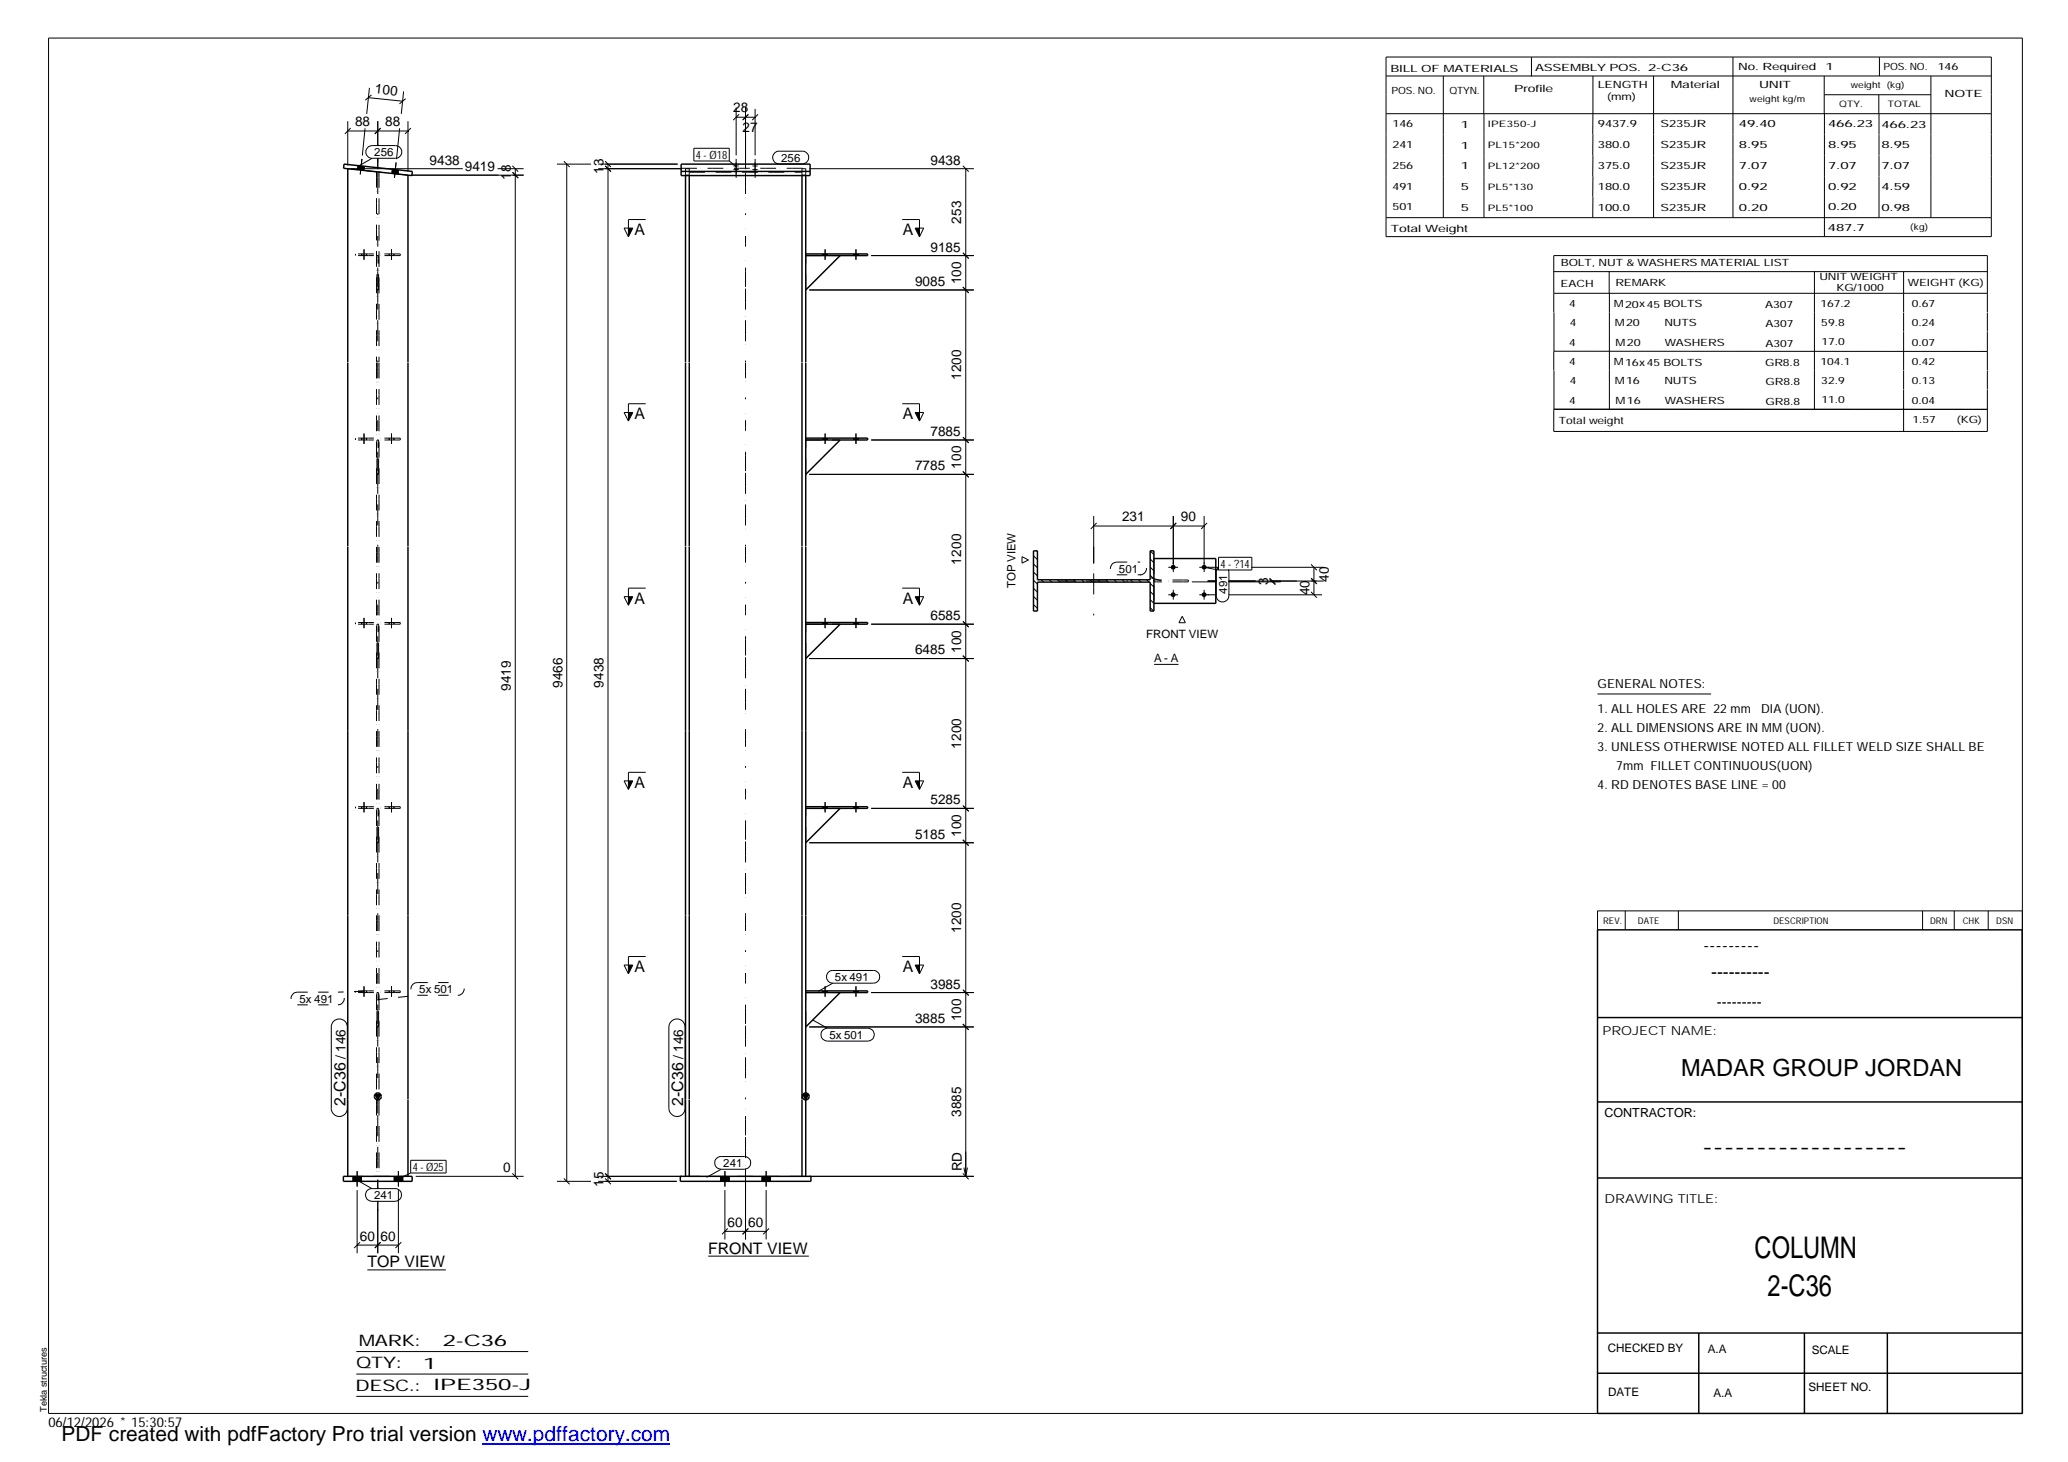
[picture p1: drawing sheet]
<svg xmlns="http://www.w3.org/2000/svg" width="420mm" height="297mm" viewBox="0 0 420 297" stroke-linecap="round" stroke-linejoin="round" font-family="sans-serif">
<g fill="none" stroke="#000" stroke-width=".2">
<path d="M9.9 7.7h401v279.5h-401zM74.8 19.8l7 .8M75.1 17.9l-.6 5.2M75.5 19.3l-1.3 1M82 18.6l-.5 4.5M281.6 11.6h123v36.5h-123zM281.6 15.4h123M293.2 15.4v28.8M301.5 15.4v7.7M311.1 11.6v3.9M323.6 15.4v16.2M336 15.4v28.8"/>
<path d="M352.1 11.6v32.6M370.6 15.4v7.7M370.7 19.2h21.6M381.7 19.2v3.9M381.8 11.6v3.8M392.3 15.4v28.8M70.7 26.6h12.2M70.7 24.6v9M71.2 26l-1.1 1.2M71.3 34.3h22.7M72.8 33.6l-.2 .9M73.5 32.3l-.3 3.1"/>
<path d="M74 33.8l-.1 .8M74.2 26.1l-.6 5.5M74.7 30l.9-.4h4.7a1.29 1.29 0 0 1 1.3 1.3 1.29 1.29 0 0 1-1.3 1.3h-4.7a1.28 1.28 0 0 1-1.2-.8 1.28 1.28 0 0 1 .3-1.4zM75.6 32.2l-3 1.7M76.8 24.6v5.1M76.8 32.1v2.1M77.3 26l-1.1 1.2M79.7 34.4l-.1 .8M80.5 33l-.4 3.1M80.9 34.5v.9M81.2 26.1l-.6 6.2M82.4 20.1l-1.2 1"/>
<path d="M82.9 24.6v10.3M83.5 26l-1.2 1.2M83.6 35.6h22.8M101.1 34.3h5.3M104.1 35l1.2 1.2-1.1-1.2M104.1 33.7l1.2 1.2M104.7 34.3v204.7M113.2 33.3h6.9M114.6 32.8l1.1 1.1M115.1 33.3v206.7M121.5 33.3h16.2M121.5 34.3h17.1"/>
<path d="M122.9 33.7l1.2 1.2M122.9 32.8l1.2 1.1M123.5 33.3v206.7M141 30.1h7.2v2.6h-7.2zM148.2 32.7l1.4 1.2M149.6 21.8v9.8M149.6 32.3v3.8M149.6 23.8h3.8M150.2 23.2l-1.2 1.2M151.5 21.8v12.4M152.1 23.2l-1.2 1.2M153.4 22.1v9.5"/>
<path d="M153.4 32.3v3.8M154 23.2l-1.2 1.2M157.4 31.1l.6-.4h5a1.29 1.29 0 0 1 1.3 1.3 1.29 1.29 0 0 1-1.3 1.3h-4.7a1.31 1.31 0 0 1-1.2-.8 1.31 1.31 0 0 1 .3-1.4zM164.4 34.3h33.5M195.6 33.7l1.2 1.2M196.2 34.3v204.7M281.6 23.1h123M301.5 23.1v21.1M323.6 31.6v4.2M323.6 35.8v4.2M370.7 23.1v25M381.8 23.1v21.1"/>
<path d="M126.8 46.3h1.8l-.9 1.8zM131.2 44.6h-3.5v3.5M164.4 58.9h33.5M167.1 51.6v.3M167.6 50.7v2.1M168.1 51.6v.3M173.4 51.6v.3M173.9 50.7v2.1M174.4 51.6v.3M177 51.9h20.9M183.3 44.6h3.5v3.5M185.9 46.3h1.8l-.9 1.8z"/>
<path d="M195.6 58.3l1.2 1.2M195.6 51.3l1.2 1.2-1.1-1M281.6 44.2h123M315.7 59.6h88.1M315.7 55.2h88.1M323.6 40v4.2M326.9 55.1v4.5M327 59.6v23.6M368.6 55.2v28M386.8 55.2v8.2M315.7 71.4v3.9M315.7 71.4h88.1"/>
<path d="M315.7 63.5v7.9M315.7 75.3v7.8M386.8 63.5v3.9M386.8 67.5v7.7M386.8 75.3v3.8M386.8 79.2v8.5M403.8 63.4v-11.5h-88.1v11.6M403.8 63.5v3.9M403.8 67.5v7.7M403.8 75.3v3.8M403.8 79.2v8.5h-88.1v-4.5h88.1M126.8 83.8h1.8l-.9 1.7z"/>
<path d="M131.2 82h-3.5v3.5M164.4 96.4h33.5M167.1 89v.4M167.6 88.1v2.1M168.1 89v.4M173.4 89v.4M173.9 88.1v2.1M174.4 89v.4M177 89.4h20.9M183.3 82h3.5v3.5M185.9 83.8h1.8l-.9 1.7zM195.6 95.8l1.2 1.2"/>
<path d="M195.6 88.8l1.2 1.2M131.2 119.5h-3.5v3.5M183.3 119.5h3.5v3.5M207.6 113.1l1.4 .7-1.4 .6zM210 112.9l.8 .8M210 114.6l.8 .7M210 116.2l.8 .8M210 117.9l.8 .7M210 119.5l.8 .8M210.6 111.9l.2 .1M211.5 117.8l.5 .5M213.2 117.8l.5 .5"/>
<path d="M214.8 117.8l.5 .5M216.5 117.8l.5 .5M218.1 117.8l.5 .5M219.8 117.8l.5 .5M221.4 117.8l.5 .5M222.2 106.9h22.4M222.2 104.8v9.7M222.8 106.2l-1.2 1.3M223.1 117.8l.5 .5M224.7 117.8l.5 .5M226.4 117.8l.5 .5M228 117.8l.5 .5"/>
<path d="M229.7 117.8l.5 .5M231.3 117.8l.5 .5M233 117.8l.5 .5M233.7 111.9l.7 .8M233.7 113.6l.7 .7M233.7 115.2l.7 .8M233.7 116.9l.7 .7M233.7 118.5l.7 .8M237.4 115.3h2M238.4 104.8v11.4M238.4 119.8v2M239 106.2l-1.2 1.3"/>
<path d="M242.1 118.2h5M243.7 115.3h3.9M244.6 104.8v11.4M244.6 119.8v2M244.6 115.3l3 .5M245.2 106.2l-1.1 1.3M245.4 118.1h1.7M247.6 113.2h6.7v2.6h-6.7zM247.6 115.2l-.5 .8v5a1.29 1.29 0 0 0 1.3 1.3 1.29 1.29 0 0 0 1.3-1.3v-4.7l-.1-.6M249.6 118.1h19.3M249.6 118.2h10.6M254.3 115.3h14.6"/>
<path d="M257.9 117.6l1.2 1.2M257.9 117.5l1.2 1.1M258.5 118.1v.1M266.4 117.5l1.1 1.1M266.4 114.7l1.1 1.2M267 115.3v5.5M126.8 121.2h1.8l-.9 1.8zM164.4 133.8h33.5M167.1 126.5v.3M167.6 125.5v2.1M168.1 126.5v.3M173.4 126.5v.3"/>
<path d="M173.9 125.5v2.1M174.4 126.5v.3M177 126.8h20.9M185.9 121.2h1.8l-.9 1.8zM195.6 133.2l1.2 1.2M195.6 126.2l1.2 1.2M210 121.2l.8 .7M210 122.8l.8 .8M233.7 120.2l.7 .7M233.7 121.8l.7 .8M233.7 123.4l.7 .7M234.5 135h4.9"/>
<path d="M237.4 120.8h2M240.2 125.2l.6 1.3h-1.3zM243.7 120.8h3.4M249.6 120.8h19M266.4 120.3l1.1 1.1M126.8 158.7h1.8l-.9 1.7zM131.2 156.9h-3.5v3.5M183.3 156.9h3.5v3.5M185.9 158.7h1.8l-.9 1.7zM324.6 141h23M164.4 171.2h33.5M167.1 163.9v.3"/>
<path d="M167.6 163v2M168.1 163.9v.3M173.4 163.9v.3M173.9 163v2M174.4 163.9v.3M177 164.2h20.9M195.6 170.6l1.2 1.2M195.6 163.6l1.2 1.2-1.1-1M126.8 196.1h1.8l-.9 1.8zM131.2 194.3h-3.5v3.6M168.3 197.6l.7-.4h8.5a1.29 1.29 0 0 1 1.2 1.3 1.29 1.29 0 0 1-1.2 1.3h-8.3a1.32 1.32 0 0 1-1.2-.8 1.32 1.32 0 0 1 .3-1.4zM169.2 199.8l-3 1.6"/>
<path d="M183.3 194.3h3.5v3.6M185.9 196.1h1.8l-.9 1.8zM330.2 185.1v3.8M341 185.1v3.8M390.6 185.1v3.8M397 185.1v3.8M403.9 185.1v3.8M410.9 185.1h-86.3v3.8M67.8 207.5a1.65 1.65 0 0 1 1.7-.3 1.65 1.65 0 0 1 1.1 1.4v16.6a1.63 1.63 0 0 1-1.7 1.7 1.63 1.63 0 0 1-1.6-1.7v-16.8zM136.4 207.5a1.65 1.65 0 0 1 1.8-.3 1.65 1.65 0 0 1 1 1.4v16.6a1.65 1.65 0 0 1-1.7 1.7 1.65 1.65 0 0 1-1.6-1.7v-16.6l.1-.5zM164.4 208.6h33.5M165.1 207.2l3 1.7"/>
<path d="M167.1 201.3v.4M167.2 209.3l.9-.4h8.2a1.31 1.31 0 0 1 1.3 1.3 1.31 1.31 0 0 1-1.3 1.3h-8.2a1.31 1.31 0 0 1-1.2-.8 1.31 1.31 0 0 1 .3-1.4zM167.6 200.4v2.1M168.1 201.3v.4M173.4 201.3v.4M173.9 200.4v2.1M174.4 201.3v.4M177 201.7h20.9M195.6 208.1l1.2 1.1M195.6 201.1l1.2 1.2-1.1-1.1M71.7 239v1M72.6 237.9v3.2"/>
<path d="M72.6 239.8l3 1.7M73.4 239v1M76.8 239.7v1.8M80.1 239v1M80.9 237.9v3.2M81.8 239v1M83.4 235.7h7.2v2.6h-7.2zM83.4 238.3l-2.5 1.2M84.5 239h21.9M104.1 238.4l1.2 1.2M114.6 239.4l1.1 1.2M121.5 239h17.1"/>
<path d="M122.9 239.4l1.2 1.2M122.9 238.4l1.2 1.2-1.1-1.2M145.6 235.4l.7-.4h4.9a1.29 1.29 0 0 1 1.3 1.3 1.29 1.29 0 0 1-1.3 1.3h-4.7a1.28 1.28 0 0 1-1.2-.8 1.28 1.28 0 0 1 .3-1.4zM146.4 239v1M146.5 237.6l-2.9 1.6M147.3 237.9v3.2M148.2 239v1M151.5 239.7v12.1M154.8 239v1M155.7 237.9v3.2M156.5 239v1M164.4 239h33.5"/>
<path d="M195.6 238.4l1.2 1.2M195.8 237.2l.4 1.8M196.6 237.2l-.4 1.8M72.6 241.8v12.8M72.6 253h8.3M73.2 252.4l-1.2 1.2M74.6 241.8l.7-.3h5a1.29 1.29 0 0 1 1.3 1.3 1.29 1.29 0 0 1-1.3 1.3h-4.7a1.33 1.33 0 0 1-1.2-.8 1.33 1.33 0 0 1 .2-1.5zM74.6 258h16M76.8 244v10.6M77.3 252.4l-1.1 1.2M80.9 241.8v12.8M81.5 252.4l-1.2 1.2"/>
<path d="M113.2 240h6.9M121.5 240h16M143.9 255.2h20.4M147.3 241.8v10M147.3 250.2h8.4M147.9 249.6l-1.2 1.2M152.1 249.6l-1.2 1.2M155.7 241.8v10M156.3 249.6l-1.2 1.2M72.4 274.6h34.9M72.4 279.2h34.9M72.4 283.7h34.9"/>
</g>
<g fill="#000">
<path d="M127.7 46.3h.9l-.9 1.8zM185.9 46.3h.9v1.8zM127.7 83.8h.9l-.9 1.7zM185.9 83.8h.9v1.7zM127.7 121.2h.9l-.9 1.8zM185.9 121.2h.9v1.8zM127.7 158.7h.9l-.9 1.7zM185.9 158.7h.9v1.7zM127.7 196.1h.9l-.9 1.8zM185.9 196.1h.9v1.8zM76.2 222.4h1.1l-.5 1zM163.2 222.4h1.1l-.6 1z"/>
<path d="M72.8 33.6l1.2 .2-.1 .8-1.3-.1z" fill-rule="evenodd"/>
<path d="M72.8 33.6l1.2 .2-.1 .8-1.3-.1z" fill-rule="evenodd"/>
<path d="M79.7 34.4l1.2 .1v.9l-1.3-.2z" fill-rule="evenodd"/>
<path d="M79.7 34.4l1.2 .1v.9l-1.3-.2z" fill-rule="evenodd"/>
<path d="M148.9 34.4h1.3l-.4 .2z" fill-rule="evenodd"/>
<path d="M148.9 33.7l.7-.1 .6 .1-.6 .2z" fill-rule="evenodd"/>
<path d="M152.8 34.4h1.3l-.5 .2z" fill-rule="evenodd"/>
<path d="M152.8 33.7l.6-.1 .7 .1-.7 .2z" fill-rule="evenodd"/>
<path d="M167.1 51.6h1v.3h-1z" fill-rule="evenodd"/>
<path d="M167.1 51.6h1v.3h-1z" fill-rule="evenodd"/>
<path d="M173.4 51.6h1v.3h-1z" fill-rule="evenodd"/>
<path d="M173.4 51.6h1v.3h-1z" fill-rule="evenodd"/>
<path d="M167.1 89h1v.4h-1z" fill-rule="evenodd"/>
<path d="M167.1 89h1v.4h-1z" fill-rule="evenodd"/>
<path d="M173.4 89h1v.4h-1z" fill-rule="evenodd"/>
<path d="M173.4 89h1v.4h-1z" fill-rule="evenodd"/>
<path d="M167.1 126.5h1v.3h-1z" fill-rule="evenodd"/>
<path d="M167.1 126.5h1v.3h-1z" fill-rule="evenodd"/>
<path d="M173.4 126.5h1v.3h-1z" fill-rule="evenodd"/>
<path d="M173.4 126.5h1v.3h-1z" fill-rule="evenodd"/>
<path d="M167.1 163.9h1v.3h-1z" fill-rule="evenodd"/>
<path d="M167.1 163.9h1v.3h-1z" fill-rule="evenodd"/>
<path d="M173.4 163.9h1v.3h-1z" fill-rule="evenodd"/>
<path d="M173.4 163.9h1v.3h-1z" fill-rule="evenodd"/>
<path d="M167.1 201.3h1v.4h-1z" fill-rule="evenodd"/>
<path d="M167.1 201.3h1v.4h-1z" fill-rule="evenodd"/>
<path d="M173.4 201.3h1v.4h-1z" fill-rule="evenodd"/>
<path d="M173.4 201.3h1v.4h-1z" fill-rule="evenodd"/>
<path d="M71.7 239h1.7v1h-1.7z" fill-rule="evenodd"/>
<path d="M71.7 239h1.7v1h-1.7z" fill-rule="evenodd"/>
<path d="M80.1 239h1.7v1h-1.7z" fill-rule="evenodd"/>
<path d="M80.1 239h1.7v1h-1.7z" fill-rule="evenodd"/>
<path d="M146.4 239h1.8v1h-1.8z" fill-rule="evenodd"/>
<path d="M146.4 239h1.8v1h-1.8z" fill-rule="evenodd"/>
<path d="M154.8 239h1.7v1h-1.7z" fill-rule="evenodd"/>
<path d="M154.8 239h1.7v1h-1.7z" fill-rule="evenodd"/>
<circle cx="238.4" cy="115.3" r=".49"/>
<circle cx="244.7" cy="115.2" r=".49"/>
<circle cx="238.4" cy="120.8" r=".49"/>
<circle cx="244.7" cy="120.8" r=".49"/>
</g>
<g fill="none" stroke="#000" stroke-width=".3">
<path d="M69.9 33.3l13.9 1.5-.1 .9-13.9-1.5zM70.7 34.3v39.3M82.9 35.6v38M138.4 33.3h26.2v2.4h-26.2zM138.4 34.8h26.2M139.3 35.7v37.9M140 35.7v37.9M162.9 35.7v37.9M163.7 35.7v37.9M163.7 51.6h12.6v.3h-12.6M170.7 51.9l-7 7M70.7 73.7v37.3"/>
<path d="M82.9 73.7v37.3M139.3 73.7v37.3M140 73.7v37.3M162.9 73.7v37.3M163.7 73.7v37.3M163.7 89h12.6v.4h-12.6M170.7 89.4l-7 7M70.7 111.1v112.2M82.9 111.1v112.2M139.3 111.1v112.2M140 111.1v112.2M162.9 111.1v112.2"/>
<path d="M163.7 111.1v112.2M210 111.9h.8v5.9h22.9v-5.9h.7v12.2h-.7v-5.8h-22.9v5.8h-.8zM234.4 113.5h12.6v9.1h-12.6M163.7 126.5h12.6v.3h-12.6M170.7 126.8l-7 7M163.7 163.9h12.6v.3h-12.6M170.7 164.2l-7 7M324.6 188.9h86.2l.1 98.3h-86.3zM163.7 201.3h12.6v.4h-12.6M170.7 201.7l-7 6.9M324.6 206.7h86.3M69.8 239h13.9v1h-13.9z"/>
<path d="M70.7 223.4v15.6M76.2 222.4h1.1l-.5 1zM82.9 223.4v15.6M138.2 239h26.6v1h-26.6zM139.3 223.4v15.6M140 223.4v15.6M162.9 223.4v15.6M163.2 222.4h1.1l-.6 1zM163.7 223.4v15.6M324.6 239.3h86.3M324.6 223.9h86.3M324.6 270.8h86.3"/>
<path d="M324.6 279h86.3M345.1 270.8v16.4M366.6 270.8v16.4M383.5 270.8v16.4"/>
<circle cx="76.8" cy="222.8" r=".68"/>
<circle cx="163.7" cy="222.8" r=".68"/>
</g>
<g fill="none" stroke="#000" stroke-width=".2" stroke-dasharray="1.1 0 2.1 .7 0 1.4" stroke-linecap="butt">
<path d="M76.5 34.9v38.7M77 35v38.6M82.9 35.6l-12.2-1.3M138.4 34.2h26.2M139.3 34.3v1.4M139.3 35.6h.7M139.3 34.3h.7M140 34.3v1.4M140 35h22.9M140 34.9h22.9M162.9 34.3v1.4M162.9 35.6h.8"/>
<path d="M162.9 34.3h.8M163.7 34.3v1.4M72.2 51.9v-.3M76.6 58.9v-7M76.9 58.9v-7M76.9 51.9h-.3M76.9 58.9h-.3M81.3 51.9v-.3M81.3 51.6h-9.1M81.3 51.9h-9.1M163.7 51.6v.3M163.7 58.9v-7"/>
<path d="M163.7 51.9h7M76.5 73.7v37.3M77 73.7v37.3M72.2 89.4v-.4M76.6 96.4v-7M76.9 96.4v-7M76.9 89.4h-.3M76.9 96.4h-.3M81.3 89.4v-.4M81.3 89h-9.1M81.3 89.4h-9.1M163.7 89v.4"/>
<path d="M163.7 96.4v-7M163.7 89.4h7M76.5 111.1v37.4M77 111.1v37.4M234.4 113.5v9.1M234.4 118.2v-.4M241.4 118.2v-.4M241.4 117.8h-7M241.4 118.2h-7M72.2 126.8v-.3M76.6 133.8v-7M76.9 133.8v-7"/>
<path d="M76.9 126.8h-.3M76.9 133.8h-.3M81.3 126.8v-.3M81.3 126.5h-9.1M81.3 126.8h-9.1M163.7 126.5v.3M163.7 133.8v-7M163.7 126.8h7M76.5 148.5v37.4M77 148.5v37.4M72.2 164.2v-.3M76.6 171.2v-7"/>
<path d="M76.9 171.2v-7M76.9 164.2h-.3M76.9 171.2h-.3M81.3 164.2v-.3M81.3 163.9h-9.1M81.3 164.2h-9.1M163.7 163.9v.3M163.7 171.2v-7M163.7 164.2h7M76.5 186v37.3M77 186v37.3M72.2 201.7v-.4"/>
<path d="M76.6 208.6v-6.9M76.9 208.6v-6.9M76.9 201.7h-.3M76.9 208.6h-.3M81.3 201.7v-.4M81.3 201.3h-9.1M81.3 201.7h-9.1M163.7 201.3v.4M163.7 208.6v-6.9M163.7 201.7h7M70.7 239h12.2M76.5 223.4v15.6"/>
<path d="M77 223.4v15.6M163.7 239h-24.4"/>
</g>
<g fill="none" stroke="#000" stroke-width=".2" stroke-dasharray=".4 3.2 0 .7 1.4 0 2.8 .7 0 1.4 1.4 0 2.8" stroke-linecap="butt">
<path d="M76.8 29.7v-1.8M76.8 73.6v-41.5M151.5 73.6v-45.7M76.8 111v-37.3M151.5 111v-37.3M229.2 118.1h-14M222.2 125v-13.9M76.8 148.5v-37.4M151.5 148.5v-37.4M76.8 185.9v-37.4M151.5 185.9v-37.4M76.8 223.3v-37.3"/>
<path d="M151.5 223.3v-37.3M76.8 246v-2M76.8 241.5v-18.1M151.5 246v-22.6"/>
</g>
<g fill="none" stroke="#000" stroke-width=".2" stroke-dasharray="2.1 2.1" stroke-linecap="butt">
<path d="M73.5 51.9v-.3M74 52.8v-2.1M74.5 51.9v-.3M79.1 51.9v-.3M79.5 52.8v-2.1M80.1 51.9v-.3M73.5 89.4v-.4M74 90.2v-2.1M74.5 89.4v-.4M79.1 89.4v-.4M79.5 90.2v-2.1M80.1 89.4v-.4"/>
<path d="M226.9 116.8h4.7M226.9 114.2h4.7M226.9 114.2a1.29 1.29 0 0 0-1.3 1.3 1.29 1.29 0 0 0 1.3 1.3M231.6 116.8a1.29 1.29 0 0 0 1.3-1.3 1.29 1.29 0 0 0-1.3-1.3M235.9 118l-4.3-1.2M73.5 126.8v-.3M74 127.6v-2.1M74.5 126.8v-.3M79.1 126.8v-.3M79.5 127.6v-2.1M80.1 126.8v-.3M73.5 164.2v-.3"/>
<path d="M74 165v-2M74.5 164.2v-.3M79.1 164.2v-.3M79.5 165v-2M80.1 164.2v-.3M84.8 199.6h8.2M84.8 199.6a1.29 1.29 0 0 0-1.3 1.3 1.29 1.29 0 0 0 1.3 1.3M60.4 204.2h8.3M60.4 201.6h8.3M60.4 201.6a1.29 1.29 0 0 0-1.3 1.3 1.29 1.29 0 0 0 1.3 1.3M68.7 204.2a1.29 1.29 0 0 0 1.3-1.3 1.29 1.29 0 0 0-1.3-1.3M73.5 201.7v-.4"/>
<path d="M74 202.5v-2.1M74 201.4l-5.3 .2M74.5 201.7v-.4M76.7 203.1l8.1-.9M79.1 201.7v-.4M79.5 202.5v-2.1M80.1 201.7v-.4M84.8 202.2h8.2M93 202.2a1.29 1.29 0 0 0 1.3-1.3 1.29 1.29 0 0 0-1.3-1.3"/>
</g>
<path d="M98 293.3h38.2" fill="none" stroke="#00f" stroke-width=".3"/>
<g font-size="6.1">
<text x="356.5" y="255.5">COLUMN</text>
<text x="359.1" y="263.3">2-C36</text>
</g>
<text font-size="4.8" x="341.5" y="218.6">MADAR GROUP JORDAN</text>
<text font-size="4.2" x="12.5" y="292.7">PDF created with pdfFactory Pro trial version www.pdffactory.com</text>
<g font-size="3.6">
<text x="346.1" y="193.2">---------</text>
<text x="347.7" y="198.6">----------</text>
<text x="345.8" y="234.2">-------------------</text>
</g>
<g font-size="3.2">
<text x="128.9" y="47.7">A</text>
<text x="183.4" y="47.7">A</text>
<text x="128.9" y="85.2">A</text>
<text x="183.4" y="85.2">A</text>
<text x="128.9" y="122.6">A</text>
<text x="183.4" y="122.6">A</text>
<text x="128.9" y="160">A</text>
<text x="183.4" y="160">A</text>
<text x="128.9" y="197.5">A</text>
<text x="183.4" y="197.5">A</text>
<text x="70.2" y="224.8" transform="rotate(-90 70.2 224.8)">2-C36</text>
<text x="138.8" y="224.8" transform="rotate(-90 138.8 224.8)">2-C36</text>
<text x="74.6" y="257.5">TOP VIEW</text>
<text x="143.9" y="254.7">FRONT VIEW</text>
<text x="72.9" y="273.5">MARK:</text>
<text x="90" y="273.5">2-C36</text>
<text x="72.4" y="278">QTY:</text>
<text x="86" y="278.1">1</text>
<text x="72.2" y="282.6">DESC.:</text>
<text x="88.1" y="282.4">IPE350-J</text>
</g>
<text font-size="3" x="348.8" y="204.5">---------</text>
<g font-size="2.8">
<text x="76.1" y="19" transform="rotate(6 76.1 19)">100</text>
<text x="149" y="22.8">28</text>
<text x="72.1" y="25.6">88</text>
<text x="78.3" y="25.6">88</text>
<text x="150.9" y="26.8">27</text>
<text x="87.3" y="33.4">9438</text>
<text x="94.4" y="34.7">9419</text>
<text x="122.6" y="35.4" transform="rotate(-90 122.6 35.4)">13</text>
<text x="189.1" y="33.4">9438</text>
<text x="103.8" y="36.5" transform="rotate(-90 103.8 36.5)">18</text>
<text x="195.3" y="45.5" transform="rotate(-90 195.3 45.5)">253</text>
<text x="189.1" y="51.1">9185</text>
<text x="185.9" y="58.1">9085</text>
<text x="195.3" y="57.8" transform="rotate(-90 195.3 57.8)">100</text>
<text x="195.3" y="77.2" transform="rotate(-90 195.3 77.2)">1200</text>
<text x="189.1" y="88.5">7885</text>
<text x="185.9" y="95.5">7785</text>
<text x="195.3" y="95.2" transform="rotate(-90 195.3 95.2)">100</text>
<text x="228" y="105.9">231</text>
<text x="239.9" y="105.9">90</text>
<text x="195.3" y="114.7" transform="rotate(-90 195.3 114.7)">1200</text>
<text x="257.6" y="118.9" transform="rotate(-90 257.6 118.9)">3</text>
<text x="270" y="118.2" transform="rotate(-90 270 118.2)">40</text>
<text x="189.1" y="126">6585</text>
<text x="266" y="121" transform="rotate(-90 266 121)">40</text>
<text x="185.9" y="133">6485</text>
<text x="195.3" y="132.7" transform="rotate(-90 195.3 132.7)">100</text>
<text x="103.8" y="140.4" transform="rotate(-90 103.8 140.4)">9419</text>
<text x="114.3" y="139.8" transform="rotate(-90 114.3 139.8)">9466</text>
<text x="122.6" y="139.7" transform="rotate(-90 122.6 139.7)">9438</text>
<text x="195.3" y="152.1" transform="rotate(-90 195.3 152.1)">1200</text>
<text x="189.1" y="163.4">5285</text>
<text x="185.9" y="170.4">5185</text>
<text x="195.3" y="170.1" transform="rotate(-90 195.3 170.1)">100</text>
<text x="195.3" y="189.6" transform="rotate(-90 195.3 189.6)">1200</text>
<text x="189.1" y="200.9">3985</text>
<text x="185.9" y="207.8">3885</text>
<text x="195.3" y="207.5" transform="rotate(-90 195.3 207.5)">100</text>
<text x="70.2" y="215.2" transform="rotate(-90 70.2 215.2)">/ 146</text>
<text x="138.8" y="215.2" transform="rotate(-90 138.8 215.2)">/ 146</text>
<text x="195.3" y="226.9" transform="rotate(-90 195.3 226.9)">3885</text>
<text x="102.2" y="238.2">0</text>
<text x="195.4" y="238" transform="rotate(-90 195.4 238)">RD</text>
<text x="122.6" y="241.1" transform="rotate(-90 122.6 241.1)">15</text>
<text x="147.8" y="249.2">60</text>
<text x="152" y="249.2">60</text>
<text x="73.1" y="252">60</text>
<text x="77.3" y="252">60</text>
<text x="9.8" y="290">06/12/2026 * 15:30:57</text>
</g>
<g font-size="2.5">
<text x="324.6" y="139.9">GENERAL NOTES:</text>
<text x="324.6" y="148.7">2. ALL DIMENSIONS ARE IN MM (UON).</text>
<text x="324.6" y="144.9">1. ALL HOLES ARE 22 mm</text>
<text x="357.8" y="144.9">DIA (UON).</text>
<text x="324.6" y="152.5">3. UNLESS OTHERWISE NOTED ALL FILLET WELD SIZE SHALL BE</text>
<text x="324.6" y="160.2">4. RD DENOTES BASE LINE = 00</text>
<text x="328.4" y="156.4">7mm FILLET CONTINUOUS(UON)</text>
<text x="325.6" y="210.3">PROJECT NAME:</text>
<text x="326" y="226.9">CONTRACTOR:</text>
<text x="326" y="244.4">DRAWING TITLE:</text>
</g>
<g font-size="2.4">
<text x="326.7" y="274.7">CHECKED BY</text>
<text x="347" y="275">A.A</text>
<text x="368.1" y="275.1">SCALE</text>
<text x="326.7" y="283.6">DATE</text>
<text x="348.1" y="283.9">A.A</text>
<text x="367.5" y="282.6">SHEET NO.</text>
</g>
<g font-size="2.3">
<text x="76" y="31.7">256</text>
<text x="141.4" y="32.3">4 - Ø18</text>
<text x="158.7" y="32.9">256</text>
<text x="206.3" y="119.5" transform="rotate(-90 206.3 119.5)">TOP VIEW</text>
<text x="227.3" y="116.4">501</text>
<text x="248" y="115.4">4 - ?14</text>
<text x="249.3" y="120.6" transform="rotate(-90 249.3 120.6)">491</text>
<text x="232.9" y="129.6">FRONT VIEW</text>
<text x="234.5" y="134.4">A - A</text>
<text x="60.8" y="203.7">5x 491</text>
<text x="85.2" y="201.8">5x 501</text>
<text x="169.6" y="199.3">5x 491</text>
<text x="168.5" y="211.1">5x 501</text>
<text x="83.9" y="237.9">4 - Ø25</text>
<text x="146.9" y="237.1">241</text>
<text x="76" y="243.7">241</text>
</g>
<g font-size="2">
<text x="282.5" y="14.6">BILL OF MATERIALS</text>
<text x="311.9" y="14.4">ASSEMBLY POS.</text>
<text x="324.6" y="17.9">LENGTH</text>
<text x="334.9" y="14.4">2-C36</text>
<text x="339.5" y="17.9">Material</text>
<text x="353.1" y="14.2">No. Required</text>
<text x="357.4" y="17.9">UNIT</text>
<text x="370.9" y="14.2">1</text>
<text x="382.7" y="14.2">POS. NO.</text>
<text x="393.7" y="14.3">146</text>
<text x="282.7" y="19.1">POS. NO.</text>
<text x="294.5" y="19">QTYN.</text>
<text x="307.6" y="18.7">Profile</text>
<text x="326.5" y="20.4">(mm)</text>
<text x="395.1" y="19.6">NOTE</text>
<text x="282.9" y="25.8">146</text>
<text x="296.8" y="26">1</text>
<text x="324.7" y="25.9">9437.9</text>
<text x="337.4" y="25.9">S235JR</text>
<text x="353.3" y="25.9">49.40</text>
<text x="371.4" y="25.9">466.23</text>
<text x="382.3" y="25.9">466.23</text>
<text x="282.9" y="30">241</text>
<text x="282.9" y="34.3">256</text>
<text x="296.8" y="30.2">1</text>
<text x="296.8" y="34.4">1</text>
<text x="324.7" y="30.1">380.0</text>
<text x="324.7" y="34.4">375.0</text>
<text x="337.4" y="30.1">S235JR</text>
<text x="337.4" y="34.3">S235JR</text>
<text x="353.3" y="30.1">8.95</text>
<text x="353.3" y="34.4">7.07</text>
<text x="371.4" y="30.1">8.95</text>
<text x="371.4" y="34.3">7.07</text>
<text x="382.3" y="30.2">8.95</text>
<text x="382.3" y="34.4">7.07</text>
<text x="282.9" y="38.5">491</text>
<text x="296.8" y="38.6">5</text>
<text x="324.7" y="38.6">180.0</text>
<text x="337.4" y="38.6">S235JR</text>
<text x="353.3" y="38.6">0.92</text>
<text x="371.4" y="38.6">0.92</text>
<text x="382.3" y="38.6">4.59</text>
<text x="282.6" y="47.1">Total Weight</text>
<text x="282.9" y="42.7">501</text>
<text x="296.8" y="42.9">5</text>
<text x="324.7" y="42.8">100.0</text>
<text x="337.4" y="42.8">S235JR</text>
<text x="353.3" y="42.8">0.20</text>
<text x="371.4" y="46.9">487.7</text>
<text x="371.4" y="42.7">0.20</text>
<text x="382.3" y="42.9">0.98</text>
<text x="317.1" y="58.2">EACH</text>
<text x="317.1" y="54.1">BOLT, NUT &amp; WASHERS MATERIAL LIST</text>
<text x="328.2" y="58.2">REMARK</text>
<text x="369.7" y="57">UNIT WEIGHT</text>
<text x="373.1" y="59.1">KG/1000</text>
<text x="387.6" y="58.1">WEIGHT (KG)</text>
<text x="318.8" y="62.3">4</text>
<text x="327.9" y="62.5">M20x45 BOLTS</text>
<text x="358.6" y="62.5">A307</text>
<text x="369.9" y="62.5">167.2</text>
<text x="388.4" y="62.3">0.67</text>
<text x="318.8" y="70.3">4</text>
<text x="318.9" y="66.2">4</text>
<text x="328.1" y="66.3">M20</text>
<text x="328.3" y="70.3">M20</text>
<text x="338.2" y="66.3">NUTS</text>
<text x="338.2" y="70.3">WASHERS</text>
<text x="358.7" y="66.5">A307</text>
<text x="358.7" y="70.4">A307</text>
<text x="370" y="66.2">59.8</text>
<text x="370.1" y="70.1">17.0</text>
<text x="388.4" y="66.3">0.24</text>
<text x="388.4" y="70.2">0.07</text>
<text x="318.8" y="74.1">4</text>
<text x="318.9" y="77.9">4</text>
<text x="327.9" y="74.2">M16x45 BOLTS</text>
<text x="358.6" y="74.3">GR8.8</text>
<text x="369.9" y="74.2">104.1</text>
<text x="388.4" y="74.2">0.42</text>
<text x="318.8" y="82">4</text>
<text x="328.1" y="78">M16</text>
<text x="328.3" y="82">M16</text>
<text x="338.2" y="78">NUTS</text>
<text x="338.2" y="82">WASHERS</text>
<text x="358.7" y="78.3">GR8.8</text>
<text x="358.7" y="82.2">GR8.8</text>
<text x="370" y="78">32.9</text>
<text x="370.1" y="81.9">11.0</text>
<text x="388.4" y="78">0.13</text>
<text x="388.4" y="82">0.04</text>
<text x="316.7" y="86.2">Total weight</text>
<text x="388.6" y="86">1.57</text>
<text x="397.6" y="86">(KG)</text>
</g>
<g font-size="1.9">
<text x="325.7" y="187.8">REV.</text>
<text x="332.8" y="187.6">DATE</text>
<text x="360.3" y="187.7">DESCRIPTION</text>
<text x="392.1" y="187.6">DRN</text>
<text x="398.8" y="187.6">CHK</text>
<text x="405.6" y="187.7">DSN</text>
<text x="9.5" y="286.8" transform="rotate(-90 9.5 286.8)">Tekla structures</text>
</g>
<g font-size="1.8">
<text x="376" y="17.9">weight (kg)</text>
<text x="355.5" y="20.7">weight kg/m</text>
<text x="373.6" y="21.7">QTY.</text>
<text x="383.5" y="21.8">TOTAL</text>
<text x="302.3" y="25.9">IPE350-J</text>
<text x="302.3" y="30.1">PL15*200</text>
<text x="302.3" y="34.3">PL12*200</text>
<text x="302.3" y="38.6">PL5*130</text>
<text x="302.3" y="42.8">PL5*100</text>
<text x="388.1" y="46.7">(kg)</text>
</g>
</svg>
